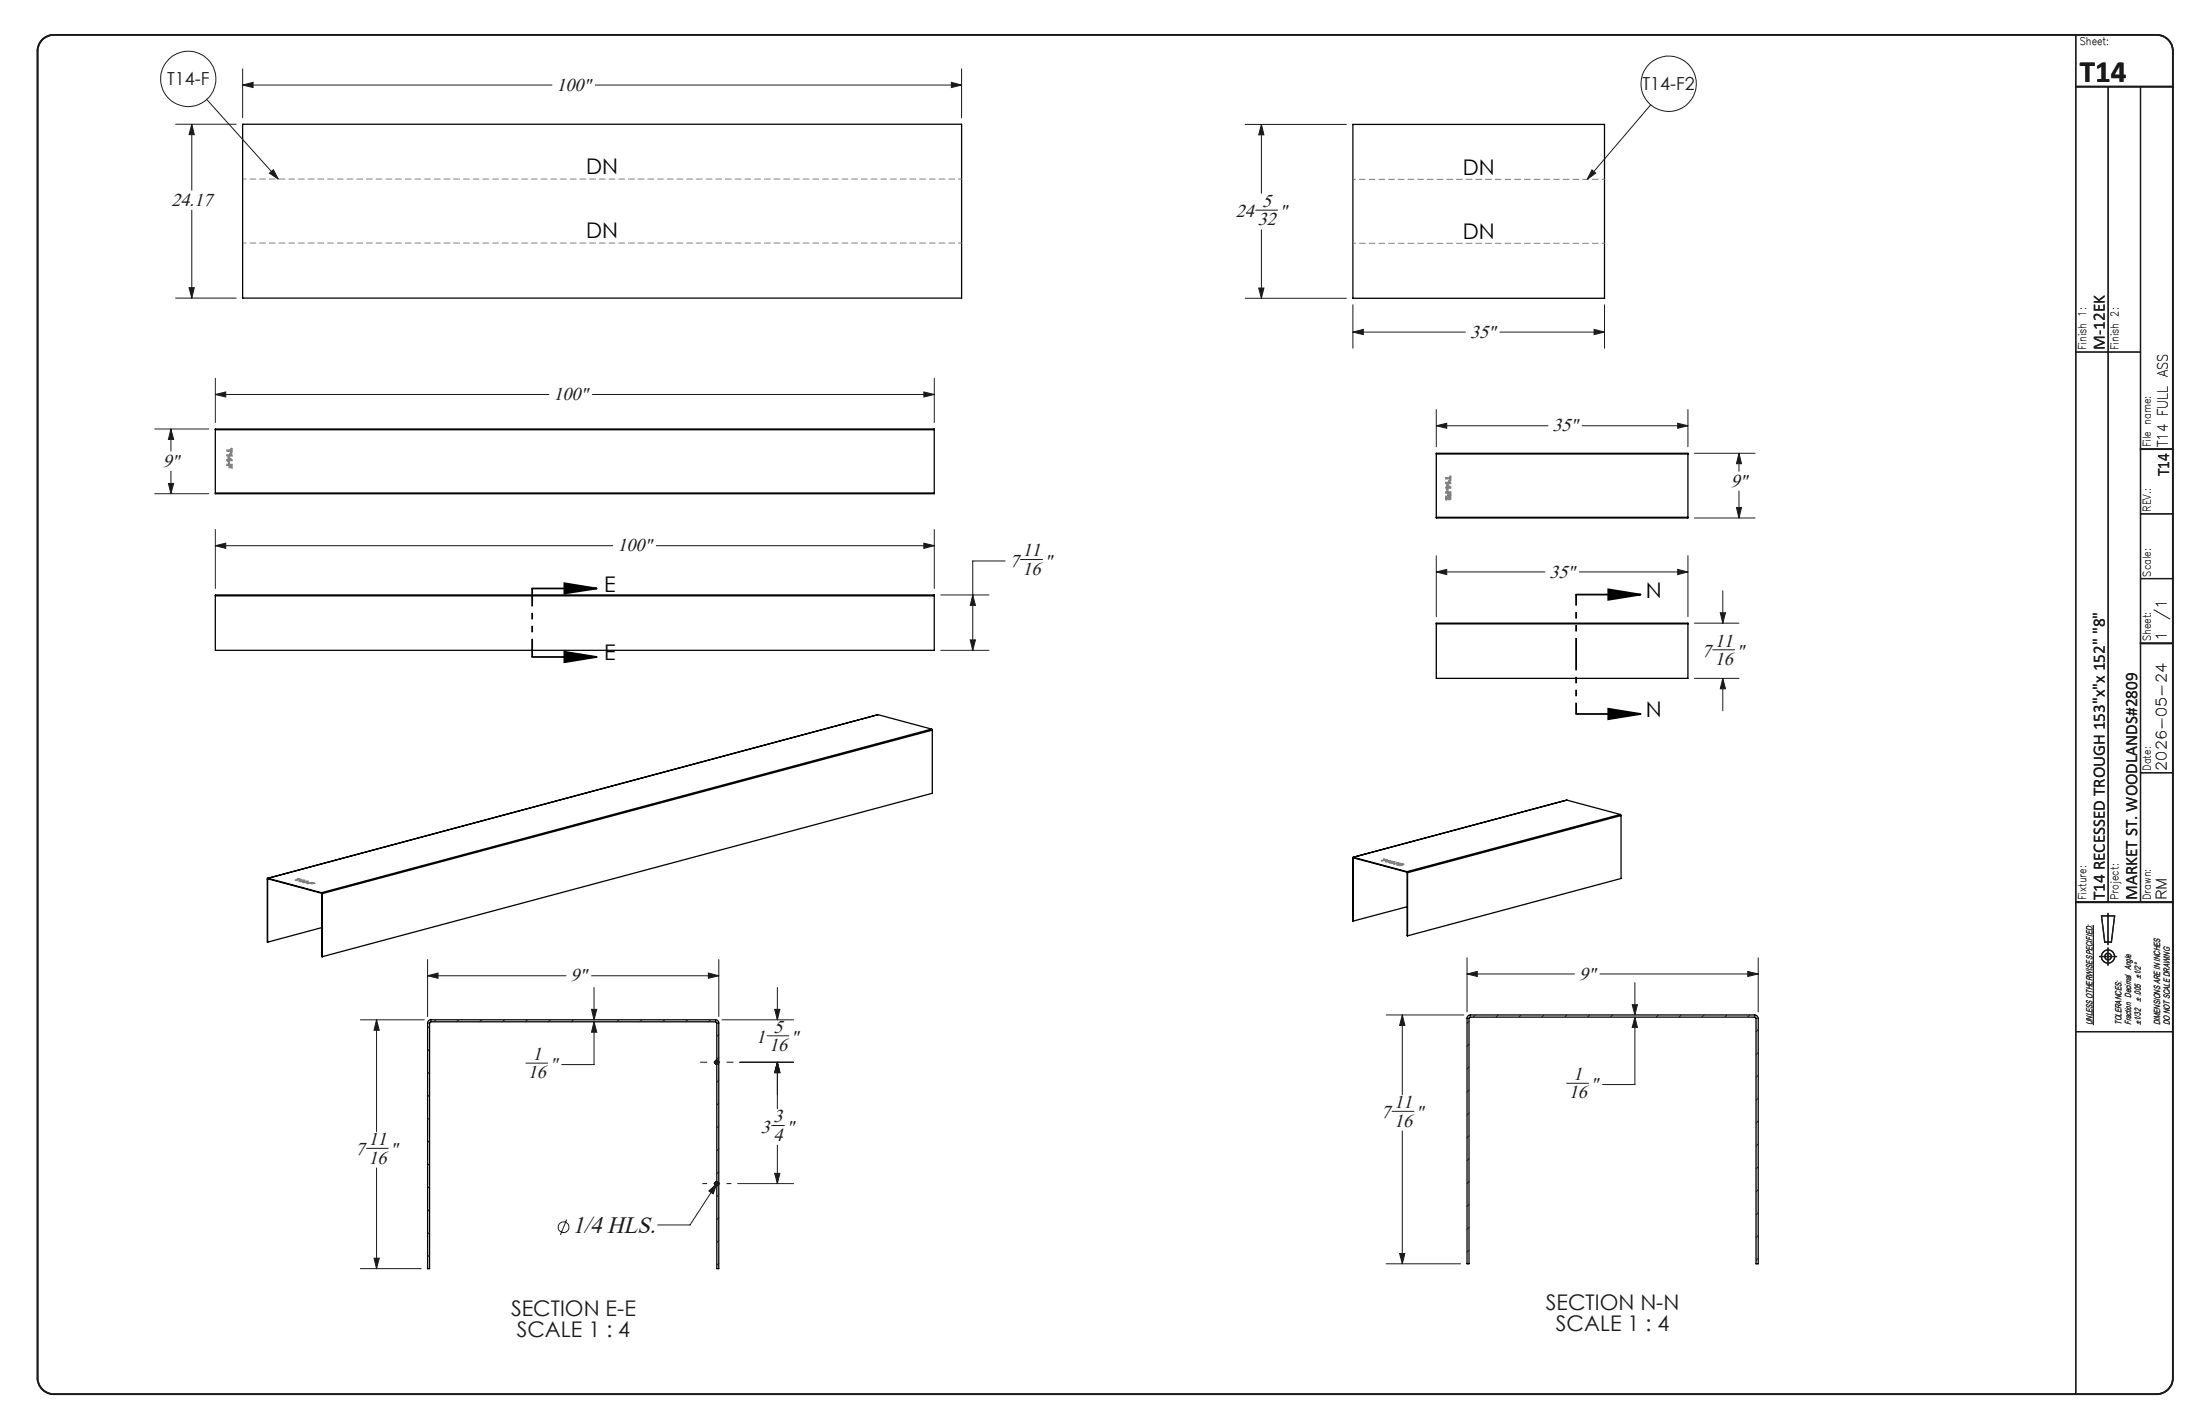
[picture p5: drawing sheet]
<svg xmlns="http://www.w3.org/2000/svg" width="432mm" height="279mm" viewBox="0 0 432 279" stroke-linecap="round" stroke-linejoin="round" font-family="sans-serif">
<g fill="none" stroke="#191924" stroke-width=".2">
<path d="M40.6 19.5l14 15.6M47.6 16.7l2.1-.5v1zM47.6 13.5v9.6M47.6 16.7h60.7M116.8 16.7h71.9M186.7 16.2l2 .5-2 .5zM188.7 13.5v9.6M34.5 24.4h11.9M37.6 24.4l.5 2h-1zM37.6 24.4v12.9M52.9 34l.8-.7 .9 1.8zM244.4 24.4h19.9"/>
<path d="M247.6 24.4l.5 2.1h-1zM247.6 24.4v13.5M312.5 33.3l.7 .7-1.7 1.2zM324 20.6l-12.5 14.6M34.5 58.5h11.9M37.1 56.4h1l-.5 2.1zM37.6 41.2v17.3M244.4 58.5h19.9M246.5 41.2h4.3M247.1 56.5h1l-.5 2zM247.6 45.1v13.4M265.5 59.8v8.5"/>
<path d="M314.9 59.8v8.5M42.3 77.4l2-.5v1zM42.3 74.2v8.7M42.3 77.4h65.4M116.3 77.4h67.1M181.3 76.9l2.1 .5-2.1 .5zM183.4 74.2v8.7M265.5 65.2l2.1-.6v1.1zM265.5 65.2h22.1M294.4 65.2h20.5M312.9 64.6l2 .6-2 .5zM30.4 84.2h10.6"/>
<path d="M30.4 96.9h10.6M33.1 94.9h1l-.6 2zM33.5 84.2l.6 2h-1zM33.5 84.2v4.3M33.5 92.4v4.5M281.9 83.5l2.1-.5v1zM281.9 80.4v7.3M281.9 83.5h21.9M310.6 83.5h20.7M329.3 83l2 .5-2 .5zM331.3 80.4v7.3M332.6 88.9h11.9"/>
<path d="M340.8 99.6h1l-.5 2zM341.3 88.9l.5 2.1h-1zM341.3 88.9v3.6M341.3 96.3v5.3M42.3 107.1l2-.5v1zM42.3 103.9v11.6M42.3 107.1h78M128.8 107.1h54.6M181.3 106.6l2.1 .5-2.1 .5zM183.4 103.9v11.6M184.6 116.7h9.5M190.9 116.7l.6 2.1h-1.1z"/>
<path d="M197.3 110.1h-6.4v17.5M200.3 109.8h4.3M281.9 112.2l2.1-.5v1zM281.9 109v12M281.9 112.2h21.3M310 112.2h21.3M329.3 111.7l2 .5-2 .5zM331.3 109v12M332.6 101.6h11.9M338.1 115.9v6.4M184.6 127.6h9.5M190.4 125.6h1.1l-.6 2z"/>
<path d="M332.6 133.1h8.7M332.6 122.3h8.7M336.2 127.5h4.2M337.6 120.2h1.1l-.6 2.1zM338.1 133.1l.6 2h-1.1zM338.1 133.1v6.4M83.9 191.5l2.1-.6v1zM83.9 188.3v11.2M83.9 191.5h27.2M116.1 198h1l-.5 2.1zM116.1 191.5h25M116.6 193.7v6.4"/>
<path d="M139 190.9l2.1 .6-2.1 .4zM141.1 188.3v11.2M152 198h1.1l-.5 2.1zM152.6 193.7v6.4M272.1 199.1h15.2M275.2 199.1l.5 2.1h-1zM275.2 199.1v15.7M287.9 191.1l2-.5v1zM287.9 187.9v10.6M287.9 191.1h21.1M289.6 199.1l-.4 .5M294 199.1l-.3 .5"/>
<path d="M298.5 199.1l-.4 .5M303 199.1l-.4 .5M307.5 199.1l-.4 .5M312 199.1l-.4 .5M314 191.1h31.1M316.5 199.1l-.4 .5M320.4 197.1h1l-.5 2zM320.9 199.6l.5 2h-1zM320.9 199.6v13.2h-6.4M320.9 192.8v6.3M325.5 199.1l-.4 .5M330 199.1l-.4 .5"/>
<path d="M334.5 199.1l-.5 .5M338.9 199.1l-.3 .5M343 190.6l2.1 .5-2.1 .5zM343.4 199.1l-.4 .5M345.1 187.9v10.6M410.9 181.5v19.6M70.7 200.1h12.6M73.9 200.1l.5 2h-1zM73.9 200.1v21.9M84.3 201.3l-.4 .4M84.3 205.8l-.4 .4M84.3 210.3l-.4 .4"/>
<path d="M84.3 214.8l-.4 .4M84.3 219.3l-.4 .4M85.5 200.1l-.3 .4M90.1 200.1l-.5 .4M94.5 200.1l-.3 .4M99 200.1l-.4 .4M103.2 208.6h4.3M103.5 200.1l-.4 .4M108 200.1l-.4 .4M112.5 200.1l-.4 .4M116.6 200.5l.5 2h-1zM116.6 200.5v8.4h-6.4"/>
<path d="M121.5 200.1l-.4 .4M126 200.1l-.4 .4M130.5 200.1l-.4 .4M134.9 200.1l-.4 .4M139.5 200.1l-.5 .4M141.1 203l-.4 .3M141.1 207.4l-.4 .5M141.1 211.9l-.4 .4M141.1 216.4l-.4 .4M141.7 200.1h14.1M145.2 208.4h10.6M150.6 203.2h4.2"/>
<path d="M152.6 208.4l.5 2.1h-1.1zM152.6 208.4v9.2M273.2 218.1h4.3M288.3 200.4l-.4 .4M288.3 204.9l-.4 .4M288.3 209.4l-.4 .4M288.3 213.9l-.4 .4M288.3 218.4l-.4 .4M307.5 212.5h4.3M345.1 202l-.4 .4M345.1 206.5l-.4 .4M345.1 211l-.4 .4"/>
<path d="M345.1 215.5l-.4 .4M345.1 220l-.4 .4M71.9 225.3h4.3M73.9 229.2v19.7M84.3 223.8l-.4 .4M84.3 228.3l-.4 .4M84.3 232.8l-.4 .4M84.3 237.2l-.4 .5M111.2 239.3l-1.2 3M139.1 233.7l1.6-1.5-.7 2zM140.7 232.2l-5.3 8.1h-6.3M141.1 220.9l-.4 .4"/>
<path d="M141.1 225.4l-.4 .4M141.1 229.9l-.4 .4M141.1 234.4l-.4 .4M141.1 238.9l-.4 .4M144.8 232.2h11M151.4 220.8h2.6M152 230.2h1.1l-.5 2zM152.6 224.7v7.5M275.2 221.9v26.1M288.3 222.8l-.4 .4M288.3 227.3l-.4 .4M288.3 231.8l-.4 .4"/>
<path d="M288.3 236.3l-.4 .4M345.1 224.5l-.4 .4M345.1 229l-.4 .3M345.1 233.4l-.4 .5M345.1 237.9l-.4 .4M70.7 248.9h12M73.4 246.9h1l-.5 2zM84.3 241.8l-.4 .3M84.3 246.2l-.4 .4M141.1 243.4l-.4 .4M141.1 247.9l-.4 .3M272.1 248h14.6"/>
<path d="M274.7 246h1l-.5 2zM288.3 240.8l-.4 .4M288.3 245.3l-.4 .4M345.1 242.4l-.4 .4M345.1 246.9l-.4 .4"/>
<circle cx="37" cy="15.5" r="5.4"/>
<circle cx="327.5" cy="16.4" r="5.4"/>
<circle cx="110.6" cy="240.8" r="1.04"/>
</g>
<g fill="none" stroke="#191924" stroke-width=".25">
<path d="M407.4 6.8v266.7M413.8 17v160M420.1 17v160M407.4 69.1h12.7M420.1 113.5h6.4M420.1 100.8h6.4M420.1 151.6h6.4M407.4 177h19.1M412.5 179.7h2.5l-.6 5.2h-1.3zM413.7 179.2v6.1M412.1 187.7h3.3M413.7 186v3.4"/>
<path d="M407.4 202.4h19.1"/>
<circle cx="413.7" cy="187.7" r=".66"/>
<circle cx="413.8" cy="187.7" r="1.29"/>
</g>
<path d="M8.2 7.9a3.3 3.3 0 0 1 2.3-1.1h412.8a3.2 3.2 0 0 1 3.2 3.2v260.4a3.2 3.2 0 0 1-3.2 3.1h-412.8a3.2 3.2 0 0 1-3.1-3.1v-260.4a3.2 3.2 0 0 1 .8-2.1zM407.4 17h19.1M420.1 88.1h6.4M420.1 126.2h6.4M407.4 177h19.1" fill="none" stroke="#191924" stroke-width=".35"/>
<g fill="none" stroke="#000" stroke-width=".25">
<path d="M47.6 24.4h141.1v34.1h-141.1zM265.5 24.4h49.4v34.1h-49.4zM42.3 84.3v-.1h141.1v.1M42.3 96.7v.2h141.1v-.2M42.3 84.3h141.1M42.3 96.7h141.1M42.3 84.3v12.4M183.4 84.3v12.4M281.9 89.1v-.2h49.4v.2M281.9 89.1h49.4M281.9 89.1v12.4M331.3 89.1v12.4"/>
<path d="M42.3 116.9v-.2h141.1v.2M42.3 116.9v10.7h141.1v-10.7M42.3 116.9h141.1M281.9 101.5v.1h49.4v-.1M281.9 101.5h49.4M281.9 122.4v-.1h49.4v.1M281.9 122.4v10.7h49.4v-10.7M281.9 122.4h49.4M172.3 140.2h.1M172.3 140.2l-119.8 32.1M172.3 140.2l10.5 2.9M182.8 143.1l.2 .2"/>
<path d="M182.8 143.1l-119.7 32.1M183 143.3l-119.7 32M183 143.3v12.3l-119.7 32.1M307.5 157h.1M307.5 157l-41.9 11.2M307.5 157l10.5 2.8M318 159.8l.2 .2M318 159.8l-41.8 11.2M52.5 172.5h.1M52.5 172.5v12.4M52.6 172.3l-.1 .2M52.6 172.4l-.1 .1"/>
<path d="M52.6 172.4l10.5 2.9M52.6 172.3v.1M52.6 172.3l10.5 2.9M52.7 172.4l-.2 .1M63.1 175.2l.2 .1M63.1 175.3h.1M63.1 175.2v.1M63.2 175.3h.1M63.2 175.3l.1 12.4M63.3 175.3v12.4M265.5 168.3l.1 .1M265.5 168.3l.1 12.4"/>
<path d="M265.6 168.4v12.3M265.6 168.2l-.1 .1M265.6 168.3v.1M265.6 168.3l10.6 2.8M265.6 168.2v.1M265.6 168.2l10.6 2.8M265.7 168.3l-.1 .1M276.2 171l.1 .2M276.2 171.1v.1M276.2 171v.1M276.2 171.2h.1M276.2 171.2l.1 12.4"/>
<path d="M276.2 177.9l-10.6 2.8M276.3 171.2v12.4M318.2 160l-41.9 11.2M318.2 160v12.4l-41.9 11.2M63.2 182l-10.7 2.9M288.2 199.2l.4-.1h55.8a.73 .73 0 0 1 .7 .7v48.2h-.4v-48.3l-.2-.1h-56l-.2 .1v48.3h-.4v-48.3zM84.1 200.3l.4-.2h55.9a.6 .6 0 0 1 .7 .6v48.2h-.4v-48.2l-.2-.2-56.1 .1-.1 48.3h-.4v-48.3z"/>
</g>
<path d="M84.3 200.7h-.4M84.6 200.1v.4M140.4 200.5v-.4M141.1 200.7h-.4" fill="none" stroke="#000" stroke-width=".2" stroke-dasharray="1.3 .6" stroke-linecap="butt"/>
<path d="M104.4 115.5h12.7M110.8 114.4l6.3 1.1-6.3 1zM309.3 116.7h12.7M315.7 115.6l6.3 1.1-6.3 1zM104.4 128.9h12.7M110.8 127.9l6.3 1-6.3 1zM315.7 139.1l6.3 1-6.3 1zM309.3 140.1h12.7" fill="none" stroke="#000" stroke-width=".35"/>
<path d="M140.2 208.4h1M140.3 208.1l.7 .7M140.7 207.9v1.1M141 208.1l-.7 .7M140.2 232.2h1M140.3 231.9l.7 .7M140.7 231.7v1.1M141 231.9l-.7 .7" fill="none" stroke="#191924" stroke-width=".5"/>
<g fill="none" stroke="#808080" stroke-width=".25">
<path d="M44.6 89.3h.6l-.1-.2 .1-.2 .3 .5-.9 .1zM44.6 91.1h.9v.7h-.1v-.5h-.2v.4l-.2 .1v-.5h-.4zM44.6 88.3h.8l.1-.3v.8h-.1v-.3h-.8zM44.8 89.7h.2l.5 .6-.6 .1v.1l-.3-.1-.1-.2h.3zM44.8 90.6h.2v.4h-.2zM44.9 89.9l.4 .3h-.4zM283.7 93.8l.9-.1v-.2l.1-.1 .1 .8-.2 .1v-.4h-.8zM283.7 94.7h.7l-.1-.2 .1-.1 .4 .4-.9 .1zM283.7 96.6l1-.1v.7h-.1v-.4h-.3v.4h-.1v-.4h-.4zM283.8 97.4h.2l.3 .3a.15 .15 0 0 0 .2 .1 .15 .15 0 0 0 0-.2l-.1-.1a.23 .23 0 0 1 .3-.1 .23 .23 0 0 1 0 .4 .41 .41 0 0 1-.4 .2 .41 .41 0 0 1-.3-.4l-.2 .5zM284 95.1l.8 .5-.1 .2h-.6v.1l-.3-.1-.1-.2h.3zM284 96h.2v.4l-.2-.1z"/>
<path d="M284.1 95.4l.4 .2h-.4zM58 172.7l.6-.2-.2-.1 .8 .2zM58.7 172.9l.6-.1-.3-.1h.7zM59.3 173l1.2-.1-.8 .3zM59.6 173h.5zM60.1 173.1l.4 .1zM60.3 173.3l.7-.2 .7 .2zM271.1 168.8l.7-.1-.2-.1 .8 .2zM271.9 169.1l.6-.2-.3-.1 .7 .1-.8 .2zM272.6 169.1h1l-.8 .2zM272.8 169.1h.5zM273.3 169.3l.4 .1z"/>
<path d="M273.5 169.5l.8-.2 .6 .1h-.7l.2 .1zM274.2 169.7l1-.1-.4-.1 .7 .1-.9 .1 .3 .1z"/>
</g>
<path d="M104.4 115.4v13.5" fill="none" stroke="#000" stroke-width=".35" stroke-dasharray="6.3 1.3 1.3 1.3 1.3 1.3" stroke-dashoffset="2.8" stroke-linecap="butt"/>
<path d="M309.3 116.6v23.5" fill="none" stroke="#000" stroke-width=".35" stroke-dasharray="6.3 1.3 1.3 1.3 1.3 1.3" stroke-dashoffset="4.2" stroke-linecap="butt"/>
<path d="M137.4 208.4h6.6" fill="none" stroke="#191924" stroke-width=".2" stroke-dasharray="15.2 1.3 1.3 1.3" stroke-dashoffset="13.9" stroke-linecap="butt"/>
<path d="M137.8 232.2h5.7" fill="none" stroke="#191924" stroke-width=".2" stroke-dasharray="15.2 1.3 1.3 1.3" stroke-dashoffset="14.3" stroke-linecap="butt"/>
<path d="M47.7 35.1h141.1M188.8 47.7h-141.1" fill="none" stroke="#808080" stroke-width=".2" stroke-dasharray="1.3 .6" stroke-dashoffset=".6" stroke-linecap="butt"/>
<path d="M265.6 35.2h49.3M314.9 47.7h-49.3" fill="none" stroke="#808080" stroke-width=".2" stroke-dasharray="1.3 .6" stroke-dashoffset=".7" stroke-linecap="butt"/>
<path d="M110.8 114.4l6.3 1.1-6.3 1zM110.8 127.9l6.3 1-6.3 1zM315.7 115.6l6.3 1.1-6.3 1zM315.7 139.1l6.3 1-6.3 1z" fill="#000"/>
<g fill="#191924">
<path d="M139.1 233.7l1.6-1.5-.7 2z"/>
<path d="M37.6 24.4l.5 2h-1zM37.1 56.4h1l-.5 2.1zM186.7 16.2l2 .5-2 .5zM47.6 16.7l2.1-.5v1zM312.9 64.6l2 .6-2 .5zM265.5 65.2l2.1-.6v1.1zM247.6 24.4l.5 2.1h-1zM247.1 56.5h1l-.5 2zM274.7 246h1l-.5 2zM275.2 199.1l.5 2.1h-1zM287.9 191.1l2-.5v1zM343 190.6l2.1 .5-2.1 .5zM320.4 197.1h1l-.5 2zM320.9 199.6l.5 2h-1z"/>
<path d="M52.9 34l.8-.7 .9 1.8zM312.5 33.3l.7 .7-1.7 1.2z"/>
<path d="M33.5 84.2l.6 2h-1zM33.1 94.9h1l-.6 2zM42.3 77.4l2-.5v1zM181.3 76.9l2.1 .5-2.1 .5zM152.6 208.4l.5 2.1h-1.1zM152 230.2h1.1l-.5 2zM152.6 208.4l.5 2.1h-1.1zM152 198h1.1l-.5 2.1zM341.3 88.9l.5 2.1h-1zM340.8 99.6h1l-.5 2zM329.3 83l2 .5-2 .5zM281.9 83.5l2.1-.5v1z"/>
<path d="M190.9 116.7l.6 2.1h-1.1zM190.4 125.6h1.1l-.6 2zM181.3 106.6l2.1 .5-2.1 .5zM42.3 107.1l2-.5v1zM139 190.9l2.1 .6-2.1 .4zM83.9 191.5l2.1-.6v1zM116.1 198h1l-.5 2.1zM116.6 200.5l.5 2h-1zM73.9 200.1l.5 2h-1zM73.4 246.9h1l-.5 2zM338.1 133.1l.6 2h-1.1zM337.6 120.2h1.1l-.6 2.1zM329.3 111.7l2 .5-2 .5zM281.9 112.2l2.1-.5v1z"/>
</g>
<text font-size="6.1" fill="#191924" x="408.2" y="16.1">T14</text>
<text font-size="4.7" fill="#191924" x="112.4" y="241.8">1/4 HLS.</text>
<g font-size="4.2">
<text x="115.1" y="34.2">DN</text>
<text x="287.1" y="34.3">DN</text>
<text x="115.1" y="46.8">DN</text>
<text x="287.1" y="46.8">DN</text>
<text x="118.6" y="116.1">E</text>
<text x="323" y="117.3">N</text>
<text x="118.6" y="129.6">E</text>
<text x="323" y="140.7">N</text>
</g>
<g font-size="4.2" fill="#191924">
<text x="303.4" y="257.1">SECTION N-N</text>
<text x="100.3" y="258.2">SECTION E-E</text>
<text x="101.4" y="262.4">SCALE 1 : 4</text>
<text x="305.4" y="261.2">SCALE 1 : 4</text>
</g>
<g font-size="3.7" fill="#191924">
<text x="109.2" y="17.8">100&quot;</text>
<text x="33.7" y="40.4">24.17</text>
<text x="247.7" y="40.6">5</text>
<text x="242.6" y="42.6">24</text>
<text x="246.9" y="44.2">32</text>
<text x="251.1" y="42.6">&quot;</text>
<text x="288.5" y="66.3">35&quot;</text>
<text x="108.6" y="78.5">100&quot;</text>
<text x="304.7" y="84.6">35&quot;</text>
<text x="32" y="91.6">9&quot;</text>
<text x="339.7" y="95.5">9&quot;</text>
<text x="121.2" y="108.2">100&quot;</text>
<text x="198.2" y="111.2">7</text>
<text x="200.7" y="109.2">11</text>
<text x="200.7" y="112.8">16</text>
<text x="205" y="111.2">&quot;</text>
<text x="304.1" y="113.3">35&quot;</text>
<text x="334" y="128.8">7</text>
<text x="336.5" y="130.5">16</text>
<text x="336.5" y="126.9">11</text>
<text x="340.8" y="128.8">&quot;</text>
<text x="112" y="192.5">9&quot;</text>
<text x="309.9" y="192.2">9&quot;</text>
<text x="151.8" y="202.6">5</text>
<text x="104.5" y="208">1</text>
<text x="107.9" y="210">&quot;</text>
<text x="148.4" y="204.6">1</text>
<text x="151" y="206.2">16</text>
<text x="155.2" y="204.6">&quot;</text>
<text x="103.6" y="211.6">16</text>
<text x="307.9" y="215.5">16</text>
<text x="308.8" y="211.9">1</text>
<text x="312.2" y="213.9">&quot;</text>
<text x="151.8" y="220.2">3</text>
<text x="271.1" y="219.4">7</text>
<text x="273.6" y="217.4">11</text>
<text x="273.6" y="221">16</text>
<text x="277.9" y="219.4">&quot;</text>
<text x="69.8" y="226.7">7</text>
<text x="72.3" y="224.7">11</text>
<text x="76.6" y="226.7">&quot;</text>
<text x="149.3" y="222.2">3</text>
<text x="151.8" y="223.8">4</text>
<text x="154.4" y="222.2">&quot;</text>
<text x="72.3" y="228.3">16</text>
</g>
<g font-size="3.5" fill="#191924">
<text x="32.8" y="16.7">T14-F</text>
<text x="322.4" y="17.7">T14-F2</text>
</g>
<g font-size="3.4" fill="#191924">
<text x="413.1" y="68.7" transform="rotate(-90 413.1 68.7)">M-12EK</text>
<text x="425.7" y="93.4" transform="rotate(-90 425.7 93.4)">T14</text>
<text x="413.1" y="176.6" transform="rotate(-90 413.1 176.6)">T14 RECESSED TROUGH 153&quot;x&quot;x 152&quot; &quot;8&quot;</text>
<text x="419.4" y="176.6" transform="rotate(-90 419.4 176.6)">MARKET ST. WOODLANDS#2809</text>
</g>
<g font-size="2.8" fill="#191924">
<text x="425.5" y="87.7" transform="rotate(-90 425.5 87.7)">T14 FULL ASS</text>
<text x="425.2" y="125.8" transform="rotate(-90 425.2 125.8)">1</text>
<text x="425.2" y="121.7" transform="rotate(-90 425.2 121.7)">/1</text>
<text x="425.2" y="151.2" transform="rotate(-90 425.2 151.2)">2026-05-24</text>
<text x="425.2" y="176.6" transform="rotate(-90 425.2 176.6)">RM</text>
</g>
<g font-size="2.1" fill="#191924">
<text x="408.2" y="8.9">Sheet:</text>
<text x="409.5" y="68.7" transform="rotate(-90 409.5 68.7)">Finish 1:</text>
<text x="415.8" y="68.7" transform="rotate(-90 415.8 68.7)">Finish 2:</text>
<text x="422.2" y="87.7" transform="rotate(-90 422.2 87.7)">File name:</text>
<text x="422.2" y="100.4" transform="rotate(-90 422.2 100.4)">REV.:</text>
<text x="422.2" y="113.1" transform="rotate(-90 422.2 113.1)">Scale:</text>
<text x="422.2" y="125.8" transform="rotate(-90 422.2 125.8)">Sheet:</text>
<text x="422.2" y="151.2" transform="rotate(-90 422.2 151.2)">Date:</text>
<text x="409.5" y="176.6" transform="rotate(-90 409.5 176.6)">Fixture:</text>
<text x="415.8" y="176.6" transform="rotate(-90 415.8 176.6)">Project:</text>
<text x="422.2" y="176.6" transform="rotate(-90 422.2 176.6)">Drawn:</text>
</g>
<g font-size="1.7" fill="#191924">
<text x="420.2" y="196.6" transform="rotate(-90 420.2 196.6)">± .005 ±1/2°</text>
<text x="410.7" y="201.1" transform="rotate(-90 410.7 201.1)">UNLESS OTHERWISE SPECIFIED:</text>
<text x="416.4" y="201.1" transform="rotate(-90 416.4 201.1)">TOLERANCES:</text>
<text x="418.3" y="201.1" transform="rotate(-90 418.3 201.1)">Fraction Decimal Angle</text>
<text x="420.2" y="201.1" transform="rotate(-90 420.2 201.1)">±1/32</text>
<text x="424" y="201.1" transform="rotate(-90 424 201.1)">DIMENSIONS ARE IN INCHES</text>
<text x="425.9" y="201.1" transform="rotate(-90 425.9 201.1)">DO NOT SCALE DRAWING</text>
</g>
</svg>
